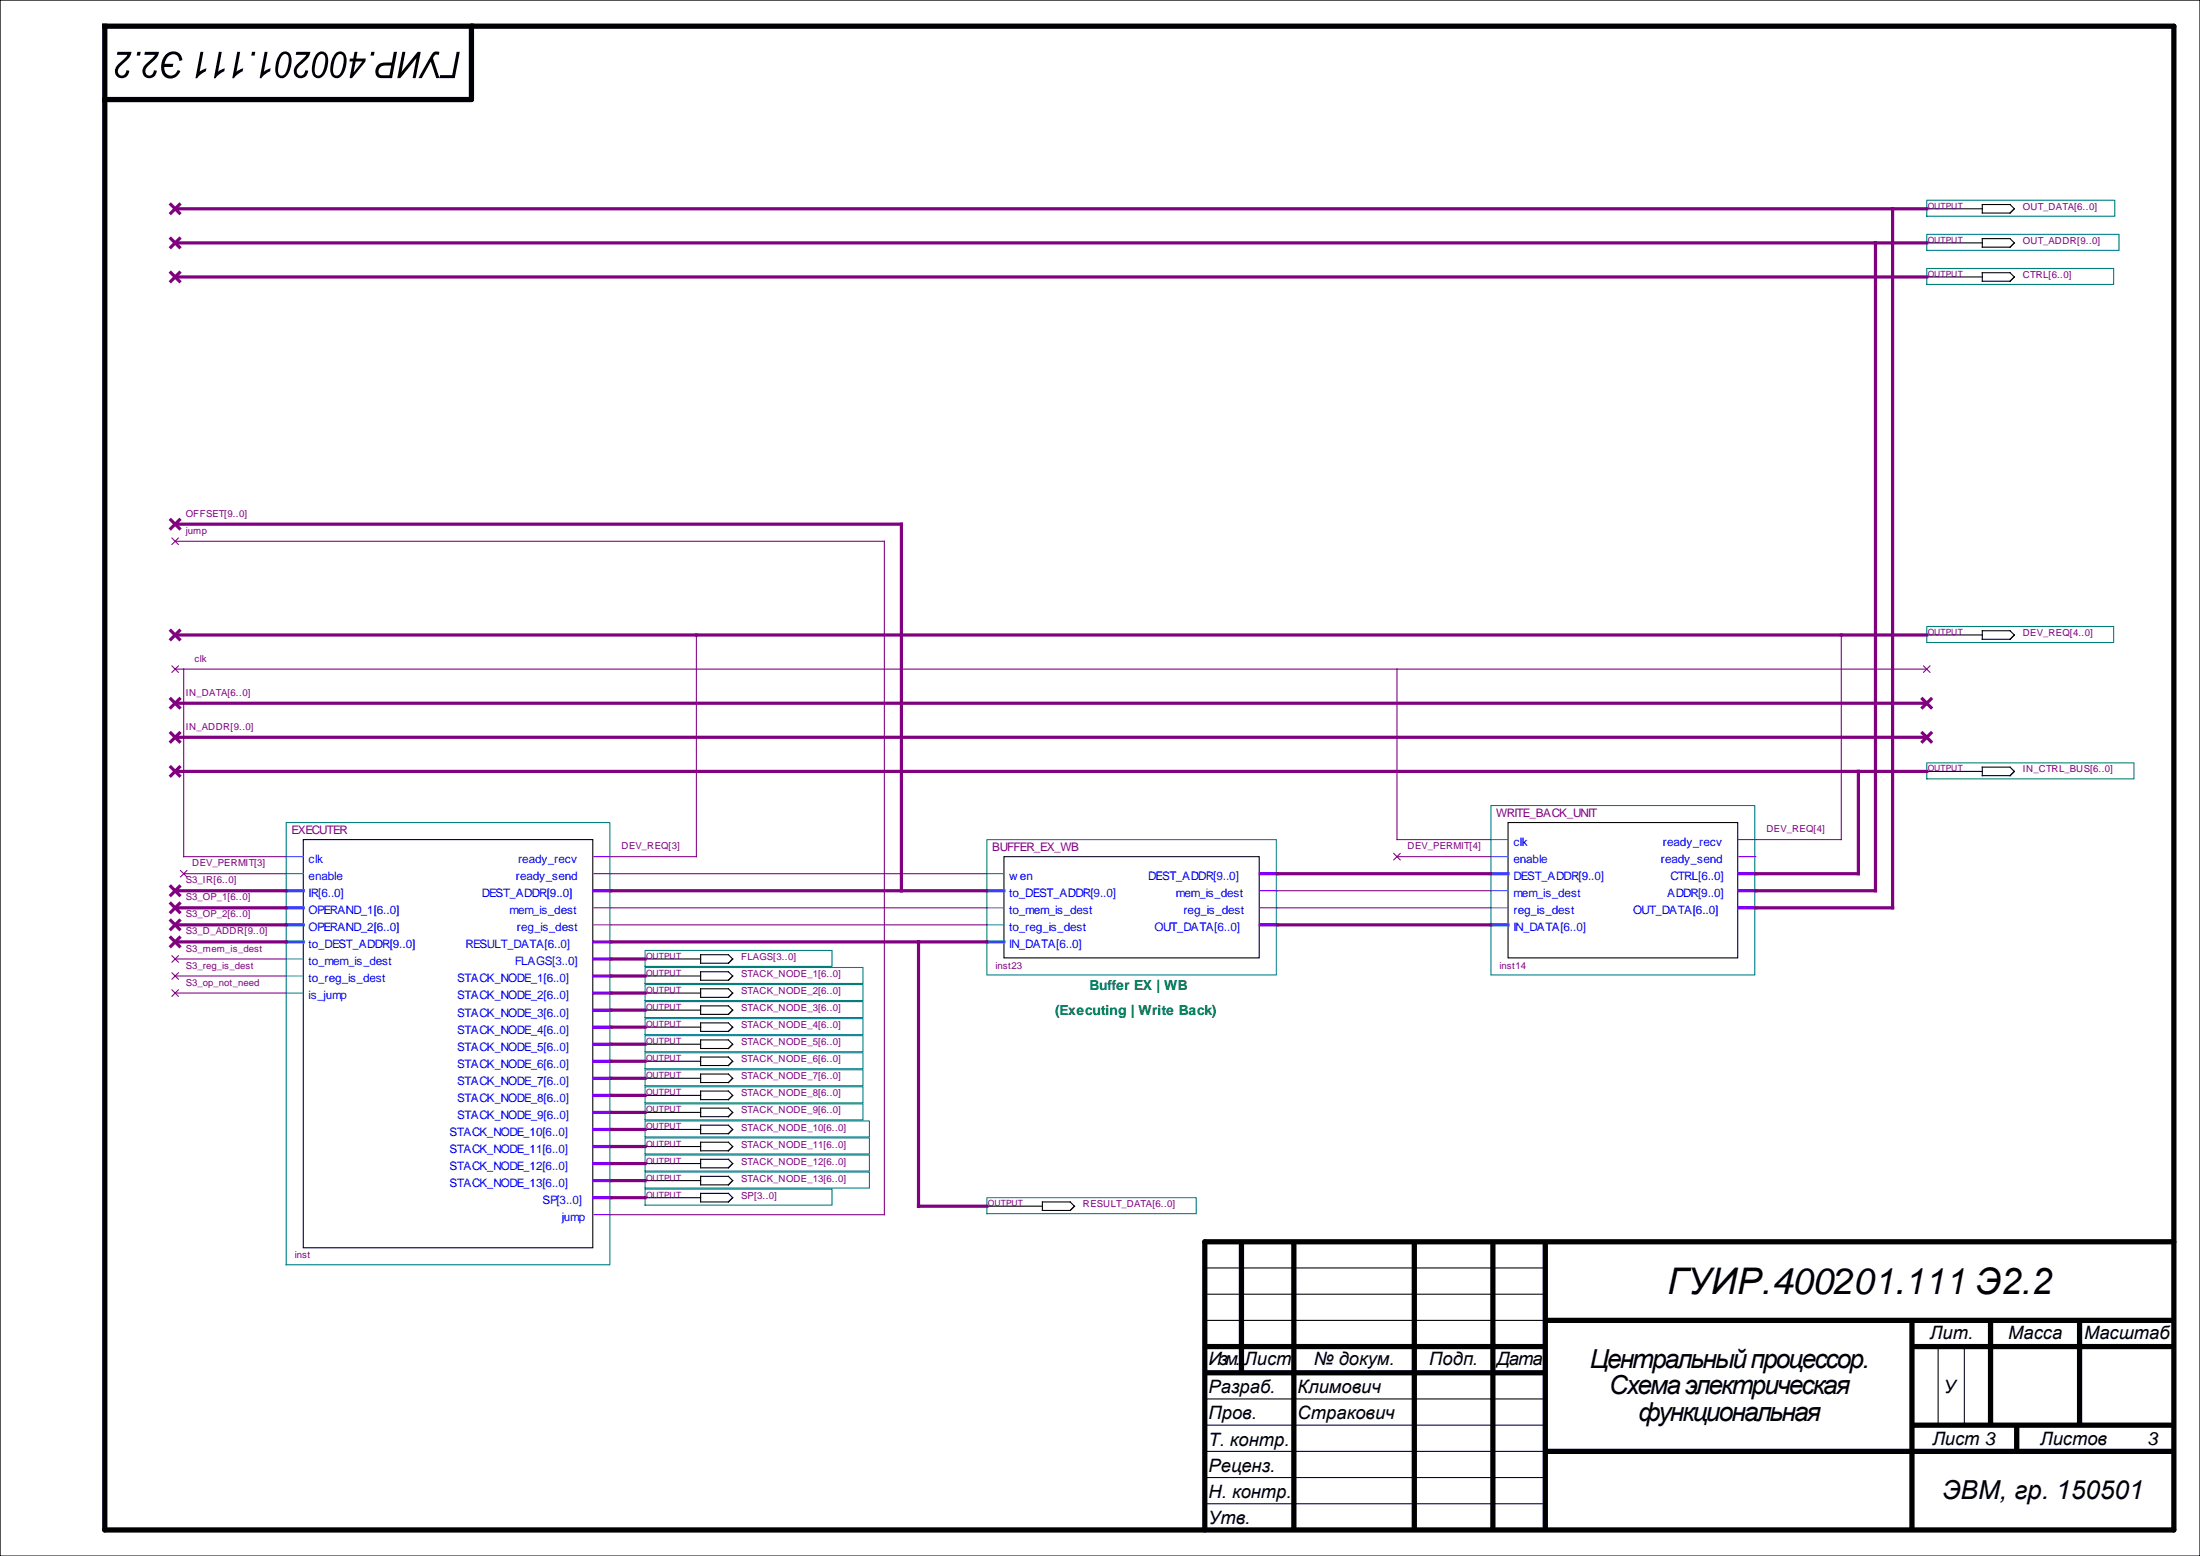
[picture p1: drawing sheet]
<svg xmlns="http://www.w3.org/2000/svg" width="420mm" height="297mm" viewBox="0 0 420 297" stroke-linecap="round" stroke-linejoin="round" font-family="sans-serif">
<path d="M0 0h420v297h-420z" fill="none" stroke="#000" stroke-width=".25"/>
<path d="M20 5h395v287h-395zM90 5v14h-70M415 237h-185v55" fill="none" stroke="#000" stroke-width="1"/>
<g fill="none" stroke="#000" stroke-width="1" stroke-linecap="butt">
<path d="M237 237v25M247 237v55M270 237v55M285 237v55M295 237v55M230 257h65M295 252h120M365 252v40M365 257h50M380 252v20M397 252v20M230 262h65"/>
<path d="M295 277h120M365 272h50M385 272v5"/>
</g>
<path d="M230 242h65M230 247h65M230 252h65M370 257v15M375 257v15M230 267h65M230 272h65M230 277h65M230 282h65M230 287h65" fill="none" stroke="#000" stroke-width=".2"/>
<g fill="#000">
<path d="M48.1 9.9h.6l-.1 .7h-.6zM45.3 9.9h.6l-.8 3.8 1.3-.7-.1 .6a3.9 3.9 0 0 0-1.6 1.3h-.4zM41.8 9.9h.5l-.7 3.8 1.3-.7-.1 .6a3.9 3.9 0 0 0-1.6 1.3h-.4zM38.3 9.9h.5l-.7 3.8 1.3-.7-.1 .6a3.9 3.9 0 0 0-1.7 1.3h-.3zM31.7 10.4a1.77 1.77 0 0 1 1.9-.5 1.77 1.77 0 0 1 1.2 1.6l-.6 .1a1.24 1.24 0 0 0-.9-1.3 1.24 1.24 0 0 0-1.4 .8l-.5 1.1h1.7l-.1 .6h-1.6a1.31 1.31 0 0 0 .9 1.6 1.31 1.31 0 0 0 1.6-1l.5 .1a1.88 1.88 0 0 1-2.1 1.5 1.88 1.88 0 0 1-1.5-2.1l.2-1.4zM27.7 9.9h2.7a4.7 4.7 0 0 1-2.1 2.7 .97 .97 0 0 0-.5 1.1 .97 .97 0 0 0 .9 .7l.5-.4 .2-.6 .5 .1a1.4 1.4 0 0 1-1.9 1.3 1.4 1.4 0 0 1-.3-2.3l1.9-2h-2zM26.2 9.9h.7l-.2 .7h-.6zM22.4 9.9h2.7a4.7 4.7 0 0 1-2.1 2.7 .97 .97 0 0 0-.5 1.1 .97 .97 0 0 0 1 .7l.5-.4 .1-.6 .6 .1a1.4 1.4 0 0 1-2 1.3 1.4 1.4 0 0 1-.3-2.3l1.9-2h-2z"/>
<path d="M67.7 9.9h.5l-.2 1.3h1.8l-.1 .6-2.5 3.1h-.5l.6-3.2h-.6l.1-.5h.6zM67.9 11.7l-.4 2.1 1.7-2.1zM64.1 10.2a1.21 1.21 0 0 1 1.4-.3 1.21 1.21 0 0 1 .6 1.2 3.7 3.7 0 0 1-1.5 3.8 1.31 1.31 0 0 1-1.6-1.6 4.7 4.7 0 0 1 1.1-3.1zM64.3 10.6a4.6 4.6 0 0 0-.5 3.6 .84 .84 0 0 0 .8 .1 .84 .84 0 0 0 .6-.7l.1-.3a3.4 3.4 0 0 0 0-2.8 .66 .66 0 0 0-1 .1zM60.6 10.2a1.21 1.21 0 0 1 1.3-.3 1.21 1.21 0 0 1 .7 1.2 3.7 3.7 0 0 1-1.5 3.8 1.31 1.31 0 0 1-1.6-1.6 4.7 4.7 0 0 1 1.1-3.1zM60.8 10.6a4.6 4.6 0 0 0-.5 3.6 .84 .84 0 0 0 .8 .1 .84 .84 0 0 0 .5-.7l.2-.3a3.4 3.4 0 0 0 0-2.8 .66 .66 0 0 0-1 .1zM56.6 9.9h2.7a4.7 4.7 0 0 1-2.1 2.7 .97 .97 0 0 0-.6 1.1 .97 .97 0 0 0 1 .7l.5-.4 .2-.6 .5 .1a1.41 1.41 0 0 1-2 1.3 1.41 1.41 0 0 1-.2-2.3l1.9-2h-2zM53.6 10.2a1.21 1.21 0 0 1 1.4-.3 1.21 1.21 0 0 1 .6 1.2 3.7 3.7 0 0 1-1.5 3.8 1.31 1.31 0 0 1-1.6-1.6 4.7 4.7 0 0 1 1.1-3.1zM53.8 10.6a4.6 4.6 0 0 0-.5 3.6 .84 .84 0 0 0 .8 .1 .84 .84 0 0 0 .6-.7l.1-.3a3.4 3.4 0 0 0 0-2.8 .66 .66 0 0 0-1 .1zM50.5 9.9h.6l-.7 3.8 1.3-.7-.1 .6a3.9 3.9 0 0 0-1.7 1.3h-.3z"/>
<path d="M87.2 9.9h.6l-1 5h-2.9l.1-.6h2.3zM82.7 10l.5-.2 .7 .1-.1 .6-.5-.1a.73 .73 0 0 0-.7 .7l1.3 3.8h-.6l-1.1-3.2-1.7 3.2h-.6zM76.8 9.9h.6l-.7 3.8 3-3.8h.6l-.9 5h-.6l.7-3.8-3.1 3.8h-.5zM72.2 12.4l.9-.4 1.7-.1 .4-2h.6l-1 5h-1.8a1.37 1.37 0 0 1-1.3-.9 1.37 1.37 0 0 1 .4-1.5zM72.5 12.9a.83 .83 0 0 0-.2 1 .83 .83 0 0 0 .9 .5h1.1l.4-1.9-1.6 .1zM70.9 9.9h.6l-.1 .7h-.7z"/>
</g>
<path d="M367.8 44.7h36.7v3.1h-36.7z" fill-rule="evenodd" fill="#fff" stroke="#008080" stroke-width=".2" stroke-dasharray=".2 .2"/>
<path d="M367.8 46.4h10.6M378.4 45.5h5.3l.8 .9-.8 .8h-5.3z" fill="none" stroke="#000" stroke-width=".2"/>
<path d="M367.8 51.2h35.7v3.1h-35.7z" fill-rule="evenodd" fill="#fff" stroke="#008080" stroke-width=".2" stroke-dasharray=".2 .2"/>
<path d="M367.8 52.9h10.6M378.4 52h5.3l.8 .9-.8 .8h-5.3z" fill="none" stroke="#000" stroke-width=".2"/>
<path d="M367.8 38.2h35.9v3.1h-35.9z" fill-rule="evenodd" fill="#fff" stroke="#008080" stroke-width=".2" stroke-dasharray=".2 .2"/>
<path d="M367.8 39.8h10.6M378.4 39h5.3l.8 .8-.8 .9h-5.3z" fill="none" stroke="#000" stroke-width=".2"/>
<path d="M367.8 119.6h35.7v3h-35.7z" fill-rule="evenodd" fill="#fff" stroke="#008080" stroke-width=".2" stroke-dasharray=".2 .2"/>
<path d="M367.8 121.2h10.6M378.4 120.4h5.3l.8 .8-.8 .8h-5.3z" fill="none" stroke="#000" stroke-width=".2"/>
<path d="M188.4 228.6h40v3h-40z" fill-rule="evenodd" fill="#fff" stroke="#008080" stroke-width=".2" stroke-dasharray=".2 .2"/>
<path d="M188.4 230.2h10.6M199 229.4h5.3l.8 .8-.8 .8h-5.3z" fill="none" stroke="#000" stroke-width=".2"/>
<path d="M123.1 184.6h41.6v3.1h-41.6z" fill-rule="evenodd" fill="#fff" stroke="#008080" stroke-width=".2" stroke-dasharray=".2 .2"/>
<path d="M123.1 186.3h10.7M133.8 185.5h5.3l.8 .8-.8 .8h-5.3z" fill="none" stroke="#000" stroke-width=".2"/>
<path d="M123.1 187.9h41.6v3.1h-41.6z" fill-rule="evenodd" fill="#fff" stroke="#008080" stroke-width=".2" stroke-dasharray=".2 .2"/>
<path d="M123.1 189.5h10.7M133.8 188.7h5.3l.8 .8-.8 .8h-5.3z" fill="none" stroke="#000" stroke-width=".2"/>
<path d="M123.1 191.2h41.6v3h-41.6z" fill-rule="evenodd" fill="#fff" stroke="#008080" stroke-width=".2" stroke-dasharray=".2 .2"/>
<path d="M123.1 192.8h10.7M133.8 192h5.3l.8 .8-.8 .8h-5.3z" fill="none" stroke="#000" stroke-width=".2"/>
<path d="M123.1 194.4h41.6v3.1h-41.6z" fill-rule="evenodd" fill="#fff" stroke="#008080" stroke-width=".2" stroke-dasharray=".2 .2"/>
<path d="M123.1 196h10.7M133.8 195.2h5.3l.8 .8-.8 .8h-5.3z" fill="none" stroke="#000" stroke-width=".2"/>
<path d="M123.1 197.7h41.6v3h-41.6z" fill-rule="evenodd" fill="#fff" stroke="#008080" stroke-width=".2" stroke-dasharray=".2 .2"/>
<path d="M123.1 199.3h10.7M133.8 198.5h5.3l.8 .8-.8 .8h-5.3z" fill="none" stroke="#000" stroke-width=".2"/>
<path d="M123.1 200.9h41.6v3.1h-41.6z" fill-rule="evenodd" fill="#fff" stroke="#008080" stroke-width=".2" stroke-dasharray=".2 .2"/>
<path d="M123.1 202.5h10.7M133.8 201.7h5.3l.8 .8-.8 .9h-5.3z" fill="none" stroke="#000" stroke-width=".2"/>
<path d="M123.1 204.2h41.6v3h-41.6z" fill-rule="evenodd" fill="#fff" stroke="#008080" stroke-width=".2" stroke-dasharray=".2 .2"/>
<path d="M123.1 205.8h10.7M133.8 205h5.3l.8 .8-.8 .8h-5.3z" fill="none" stroke="#000" stroke-width=".2"/>
<path d="M123.1 207.4h41.6v3.1h-41.6z" fill-rule="evenodd" fill="#fff" stroke="#008080" stroke-width=".2" stroke-dasharray=".2 .2"/>
<path d="M123.1 209.1h10.7M133.8 208.2h5.3l.8 .9-.8 .8h-5.3z" fill="none" stroke="#000" stroke-width=".2"/>
<path d="M123.1 210.7h41.6v3h-41.6z" fill-rule="evenodd" fill="#fff" stroke="#008080" stroke-width=".2" stroke-dasharray=".2 .2"/>
<path d="M123.1 212.3h10.7M133.8 211.5h5.3l.8 .8-.8 .8h-5.3z" fill="none" stroke="#000" stroke-width=".2"/>
<path d="M123.1 213.9h42.9v3.1h-42.9z" fill-rule="evenodd" fill="#fff" stroke="#008080" stroke-width=".2" stroke-dasharray=".2 .2"/>
<path d="M123.1 215.6h10.7M133.8 214.7h5.3l.8 .9-.8 .8h-5.3z" fill="none" stroke="#000" stroke-width=".2"/>
<path d="M123.1 217.2h42.9v3h-42.9z" fill-rule="evenodd" fill="#fff" stroke="#008080" stroke-width=".2" stroke-dasharray=".2 .2"/>
<path d="M123.1 218.8h10.7M133.8 218h5.3l.8 .8-.8 .8h-5.3z" fill="none" stroke="#000" stroke-width=".2"/>
<path d="M123.1 220.4h42.9v3.1h-42.9z" fill-rule="evenodd" fill="#fff" stroke="#008080" stroke-width=".2" stroke-dasharray=".2 .2"/>
<path d="M123.1 222.1h10.7M133.8 221.3h5.3l.8 .8-.8 .8h-5.3z" fill="none" stroke="#000" stroke-width=".2"/>
<path d="M123.1 223.7h42.9v3h-42.9z" fill-rule="evenodd" fill="#fff" stroke="#008080" stroke-width=".2" stroke-dasharray=".2 .2"/>
<path d="M123.1 225.3h10.7M133.8 224.5h5.3l.8 .8-.8 .8h-5.3z" fill="none" stroke="#000" stroke-width=".2"/>
<path d="M123.1 226.9h35.7v3.1h-35.7z" fill-rule="evenodd" fill="#fff" stroke="#008080" stroke-width=".2" stroke-dasharray=".2 .2"/>
<path d="M123.1 228.6h10.7M133.8 227.8h5.3l.8 .8-.8 .8h-5.3z" fill="none" stroke="#000" stroke-width=".2"/>
<path d="M123.1 181.4h35.7v3h-35.7z" fill-rule="evenodd" fill="#fff" stroke="#008080" stroke-width=".2" stroke-dasharray=".2 .2"/>
<path d="M123.1 183h10.7M133.8 182.2h5.3l.8 .8-.8 .8h-5.3z" fill="none" stroke="#000" stroke-width=".2"/>
<path d="M367.8 145.6h39.6v3h-39.6z" fill-rule="evenodd" fill="#fff" stroke="#008080" stroke-width=".2" stroke-dasharray=".2 .2"/>
<path d="M367.8 147.2h10.6M378.4 146.4h5.3l.8 .8-.8 .8h-5.3z" fill="none" stroke="#000" stroke-width=".2"/>
<path d="M54.6 157h61.8v84.4h-61.8z" fill-rule="evenodd" fill="#fff" stroke="#008080" stroke-width=".2" stroke-dasharray=".2 .2"/>
<path d="M57.9 160.2h55.3v77.9h-55.3z" fill="none" stroke="#000" stroke-width=".2"/>
<path d="M54.6 163.5h3.3M54.6 166.7h3.3M54.6 183h3.3M54.6 186.3h3.3M54.6 189.5h3.3" fill="none" stroke="#0080ff" stroke-width=".2"/>
<path d="M54.6 170h3.3M54.6 173.3h3.3M54.6 176.5h3.3M54.6 179.8h3.3" fill="none" stroke="#0080ff" stroke-width=".61"/>
<path d="M113.4 163.5h3.2M113.4 166.7h3.2M113.4 173.3h3.2M113.4 176.5h3.2M113.4 231.8h3.2" fill="none" stroke="#8000ff" stroke-width=".2"/>
<g fill="none" stroke="#8000ff" stroke-width=".61">
<path d="M113.4 170h3.2M113.4 179.8h3.2M113.4 183h3.2M113.4 186.3h3.2M113.4 189.5h3.2M113.4 192.8h3.2M113.4 196h3.2M113.4 199.3h3.2M113.4 202.5h3.2M113.4 205.8h3.2M113.4 209.1h3.2M113.4 212.3h3.2"/>
<path d="M113.4 215.6h3.2M113.4 218.8h3.2M113.4 222.1h3.2M113.4 225.3h3.2M113.4 228.6h3.2"/>
</g>
<path d="M188.4 160.2h55.3v25.9h-55.3z" fill-rule="evenodd" fill="#fff" stroke="#008080" stroke-width=".2" stroke-dasharray=".2 .2"/>
<path d="M191.7 163.5h48.7v19.3h-48.7z" fill="none" stroke="#000" stroke-width=".2"/>
<path d="M188.4 166.7h3.3M188.4 173.3h3.3M188.4 176.5h3.3" fill="none" stroke="#0080ff" stroke-width=".2"/>
<path d="M188.4 170h3.3M188.4 179.8h3.3" fill="none" stroke="#0080ff" stroke-width=".61"/>
<path d="M240.6 166.7h3.3M240.6 176.5h3.3" fill="none" stroke="#8000ff" stroke-width=".61"/>
<path d="M240.6 170h3.3M240.6 173.3h3.3" fill="none" stroke="#8000ff" stroke-width=".2"/>
<path d="M284.6 153.7h50.4v32.4h-50.4z" fill-rule="evenodd" fill="#fff" stroke="#008080" stroke-width=".2" stroke-dasharray=".2 .2"/>
<path d="M287.9 157h43.8v25.8h-43.8z" fill="none" stroke="#000" stroke-width=".2"/>
<path d="M284.6 160.2h3.3M284.6 163.5h3.3M284.6 170h3.3M284.6 173.3h3.3" fill="none" stroke="#0080ff" stroke-width=".2"/>
<path d="M284.6 166.7h3.3M284.6 176.5h3.3" fill="none" stroke="#0080ff" stroke-width=".61"/>
<path d="M331.9 160.2h3.3M331.9 163.5h3.3" fill="none" stroke="#8000ff" stroke-width=".2"/>
<path d="M331.9 166.7h3.3M331.9 170h3.3M331.9 173.3h3.3" fill="none" stroke="#8000ff" stroke-width=".61"/>
<g fill="none" stroke="#800080" stroke-width=".61">
<path d="M32.6 39l1.7 1.7M33.4 39.8h334.4M34.3 39l-1.7 1.7M361.3 39.8v133.5h-26.1M32.6 52l1.7 1.7M32.6 45.5l1.7 1.7M33.4 52.9h334.4M33.4 46.4h334.4M34.3 52l-1.7 1.7M34.3 45.5l-1.7 1.7M358 46.4v123.6h-22.8M32.6 99.2l1.7 1.7"/>
<path d="M34.3 99.2l-1.7 1.7M33.4 100h138.7v70M32.6 120.4l1.7 1.6M32.6 133.4l1.7 1.6M32.6 139.9l1.7 1.6M33.4 121.2h334.4M33.4 134.2h334.4M34.3 120.4l-1.7 1.6M34.3 133.4l-1.7 1.6M34.3 139.9l-1.7 1.6M367 133.4l1.6 1.6M367 139.9l1.6 1.6"/>
<path d="M368.6 133.4l-1.6 1.6M368.6 139.9l-1.6 1.6M32.6 146.4l1.7 1.6M33.4 147.2h334.4M33.4 140.7h334.4M34.3 146.4l-1.7 1.6M354.8 147.2v19.5h-19.6M32.6 169.2l1.7 1.6M32.6 172.4l1.7 1.7M32.6 175.7l1.7 1.6M32.6 178.9l1.7 1.7M33.4 170h21.2"/>
<path d="M33.4 179.8h21.2M33.4 173.3h21.2M33.4 176.5h21.2M34.3 169.2l-1.7 1.6M34.3 172.4l-1.7 1.7M34.3 175.7l-1.7 1.6M34.3 178.9l-1.7 1.7M116.6 170h71.8M116.6 179.8h71.8M175.3 179.8v50.4h13.1M243.9 166.7h40.7M243.9 176.5h40.7"/>
<path d="M116.6 199.3h6.5M116.6 196h6.5M116.6 192.8h6.5M116.6 189.5h6.5M116.6 186.3h6.5M116.6 183h6.5M116.6 218.8h6.5M116.6 215.6h6.5M116.6 212.3h6.5M116.6 209.1h6.5M116.6 205.8h6.5M116.6 202.5h6.5"/>
<path d="M116.6 228.6h6.5M116.6 225.3h6.5M116.6 222.1h6.5"/>
</g>
<g fill="none" stroke="#800080" stroke-width=".2">
<path d="M32.8 102.7l1.2 1.2M33.4 103.3h135.4v128.5h-52.2M34 102.7l-1.2 1.2M32.8 127.1l1.2 1.2M33.4 127.7h334.4M34 127.1l-1.2 1.2M35.1 127.7v35.8h19.5M132.9 121.2v42.3h-16.3M266.7 127.7v32.5h17.9M351.5 121.2v39h-16.3M367.2 127.1l1.2 1.2M368.4 127.1l-1.2 1.2"/>
<path d="M34.5 166.1l1.2 1.3M35.1 166.7h19.5M35.7 166.1l-1.2 1.3M116.6 166.7h71.8M116.6 173.3h71.8M116.6 176.5h71.8M243.9 173.3h40.7M243.9 170h40.7M266.1 162.9l1.2 1.2M266.7 163.5h17.9M267.3 162.9l-1.2 1.2M32.8 182.4l1.2 1.2"/>
<path d="M32.8 185.7l1.2 1.2M32.8 188.9l1.2 1.2M33.4 183h21.2M33.4 186.3h21.2M33.4 189.5h21.2M34 182.4l-1.2 1.2M34 185.7l-1.2 1.2M34 188.9l-1.2 1.2"/>
</g>
<text font-size="7" x="318.3" y="247">ГУИР.400201.111 Э2.2</text>
<g font-size="5">
<text x="303.5" y="261.1">Центральный процессор.</text>
<text x="307.2" y="266.1">Схема электрическая</text>
<text x="312.8" y="271.1">функциональная</text>
<text x="370.8" y="286">ЭВМ, гр. 150501</text>
</g>
<g font-size="3.5">
<text x="368.4" y="255.6">Лит.</text>
<text x="383.4" y="255.6">Масса</text>
<text x="397.9" y="255.6">Масштаб</text>
<text x="230.7" y="260.6">Изм.</text>
<text x="237.5" y="260.6">Лист</text>
<text x="250.8" y="260.6">№ докум.</text>
<text x="272.9" y="260.6">Подп.</text>
<text x="285.7" y="260.6">Дата</text>
<text x="230.7" y="265.9">Разраб.</text>
<text x="247.7" y="265.9">Климович</text>
<text x="371.1" y="265.9">У</text>
<text x="230.7" y="270.9">Пров.</text>
<text x="230.7" y="275.9">Т. контр.</text>
<text x="247.7" y="270.9">Стракович</text>
<text x="368.9" y="275.8">Лист 3</text>
<text x="389.5" y="275.8">Листов</text>
<text x="409.9" y="275.8">3</text>
<text x="230.7" y="280.9">Реценз.</text>
<text x="230.7" y="285.9">Н. контр.</text>
<text x="230.7" y="290.9">Утв.</text>
</g>
<g font-size="2.6" fill="#008000">
<text x="208" y="188.9">Buffer EX | WB</text>
<text x="201.5" y="193.8">(Executing | Write Back)</text>
</g>
<text font-size="2.3" fill="#800080" x="189.4" y="162.5">BUFFER_EX_WB</text>
<g font-size="2.3" fill="#00f">
<text x="192.7" y="168">w en</text>
<text x="219.2" y="168">DEST_ADDR[9..0]</text>
<text x="192.7" y="171.2">to_DEST_ADDR[9..0]</text>
<text x="224.5" y="171.2">mem_is_dest</text>
<text x="192.7" y="174.5">to_mem_is_dest</text>
<text x="192.7" y="177.7">to_reg_is_dest</text>
<text x="220.4" y="177.7">OUT_DATA[6..0]</text>
<text x="225.9" y="174.5">reg_is_dest</text>
<text x="192.7" y="181">IN_DATA[6..0]</text>
</g>
<g font-size="2.2" fill="#800080">
<text x="285.6" y="156">WRITE_BACK_UNIT</text>
<text x="55.7" y="159.2">EXECUTER</text>
</g>
<g font-size="2.2" fill="#00f">
<text x="288.9" y="161.5">clk</text>
<text x="317.5" y="161.5">ready_recv</text>
<text x="58.9" y="164.7">clk</text>
<text x="58.9" y="168">enable</text>
<text x="98.5" y="168">ready_send</text>
<text x="98.9" y="164.7">ready_recv</text>
<text x="288.9" y="164.7">enable</text>
<text x="288.9" y="168">DEST_ADDR[9..0]</text>
<text x="317.1" y="164.7">ready_send</text>
<text x="318.9" y="168">CTRL[6..0]</text>
<text x="58.9" y="171.2">IR[6..0]</text>
<text x="92" y="171.2">DEST_ADDR[9..0]</text>
<text x="288.9" y="171.2">mem_is_dest</text>
<text x="318.3" y="171.2">ADDR[9..0]</text>
<text x="58.9" y="174.5">OPERAND_1[6..0]</text>
<text x="58.9" y="177.7">OPERAND_2[6..0]</text>
<text x="97.3" y="174.5">mem_is_dest</text>
<text x="98.7" y="177.7">reg_is_dest</text>
<text x="288.9" y="174.5">reg_is_dest</text>
<text x="288.9" y="177.7">IN_DATA[6..0]</text>
<text x="311.8" y="174.5">OUT_DATA[6..0]</text>
<text x="58.9" y="181">to_DEST_ADDR[9..0]</text>
<text x="58.9" y="184.2">to_mem_is_dest</text>
<text x="88.9" y="181">RESULT_DATA[6..0]</text>
<text x="98.3" y="184.2">FLAGS[3..0]</text>
<text x="58.9" y="187.5">to_reg_is_dest</text>
<text x="58.9" y="190.8">is_jump</text>
<text x="87.3" y="187.5">STACK_NODE_1[6..0]</text>
<text x="87.3" y="190.8">STACK_NODE_2[6..0]</text>
<text x="87.3" y="194">STACK_NODE_3[6..0]</text>
<text x="87.3" y="197.3">STACK_NODE_4[6..0]</text>
<text x="87.3" y="200.5">STACK_NODE_5[6..0]</text>
<text x="87.3" y="203.8">STACK_NODE_6[6..0]</text>
<text x="87.3" y="207">STACK_NODE_7[6..0]</text>
<text x="87.3" y="210.3">STACK_NODE_8[6..0]</text>
<text x="87.3" y="213.5">STACK_NODE_9[6..0]</text>
<text x="85.8" y="216.8">STACK_NODE_10[6..0]</text>
<text x="85.8" y="220">STACK_NODE_11[6..0]</text>
<text x="85.8" y="223.3">STACK_NODE_12[6..0]</text>
<text x="85.8" y="226.5">STACK_NODE_13[6..0]</text>
<text x="103.6" y="229.8">SP[3..0]</text>
<text x="107.2" y="233.1">jump</text>
</g>
<g font-size="1.8" fill="#800080">
<text x="386.2" y="40">OUT_DATA[6..0]</text>
<text x="386.2" y="46.6">OUT_ADDR[9..0]</text>
<text x="386.2" y="53.1">CTRL[6..0]</text>
<text x="35.5" y="98.6">OFFSET[9..0]</text>
<text x="35.5" y="101.9">jump</text>
<text x="386.2" y="121.4">DEV_REQ[4..0]</text>
<text x="37.1" y="126.3">clk</text>
<text x="35.5" y="132.8">IN_DATA[6..0]</text>
<text x="35.5" y="139.3">IN_ADDR[9..0]</text>
<text x="386.2" y="147.4">IN_CTRL_BUS[6..0]</text>
<text x="337.2" y="158.8">DEV_REQ[4]</text>
<text x="36.7" y="165.3">DEV_PERMIT[3]</text>
<text x="118.7" y="162.1">DEV_REQ[3]</text>
<text x="268.7" y="162.1">DEV_PERMIT[4]</text>
<text x="35.5" y="168.6">S3_IR[6..0]</text>
<text x="35.5" y="171.8">S3_OP_1[6..0]</text>
<text x="35.5" y="175.1">S3_OP_2[6..0]</text>
<text x="35.5" y="178.3">S3_D_ADDR[9..0]</text>
<text x="35.5" y="181.6">S3_mem_is_dest</text>
<text x="35.5" y="184.9">S3_reg_is_dest</text>
<text x="141.5" y="183.2">FLAGS[3..0]</text>
<text x="190" y="184.9">inst23</text>
<text x="286.3" y="184.9">inst14</text>
<text x="35.5" y="188.1">S3_op_not_need</text>
<text x="141.5" y="186.5">STACK_NODE_1[6..0]</text>
<text x="141.5" y="189.7">STACK_NODE_2[6..0]</text>
<text x="141.5" y="193">STACK_NODE_3[6..0]</text>
<text x="141.5" y="196.2">STACK_NODE_4[6..0]</text>
<text x="141.5" y="199.5">STACK_NODE_5[6..0]</text>
<text x="141.5" y="202.8">STACK_NODE_6[6..0]</text>
<text x="141.5" y="206">STACK_NODE_7[6..0]</text>
<text x="141.5" y="209.3">STACK_NODE_8[6..0]</text>
<text x="141.5" y="212.5">STACK_NODE_9[6..0]</text>
<text x="141.5" y="215.8">STACK_NODE_10[6..0]</text>
<text x="141.5" y="219">STACK_NODE_11[6..0]</text>
<text x="141.5" y="222.3">STACK_NODE_12[6..0]</text>
<text x="141.5" y="225.5">STACK_NODE_13[6..0]</text>
<text x="141.5" y="228.8">SP[3..0]</text>
<text x="206.7" y="230.4">RESULT_DATA[6..0]</text>
<text x="56.3" y="240.2">inst</text>
</g>
<g font-size="1.6" fill="#800080">
<text x="368" y="39.8">OUTPUT</text>
<text x="368" y="46.4">OUTPUT</text>
<text x="368" y="52.9">OUTPUT</text>
<text x="368" y="121.2">OUTPUT</text>
<text x="368" y="147.2">OUTPUT</text>
<text x="123.4" y="183">OUTPUT</text>
<text x="123.4" y="186.3">OUTPUT</text>
<text x="123.4" y="189.5">OUTPUT</text>
<text x="123.4" y="192.8">OUTPUT</text>
<text x="123.4" y="196">OUTPUT</text>
<text x="123.4" y="199.3">OUTPUT</text>
<text x="123.4" y="202.5">OUTPUT</text>
<text x="123.4" y="205.8">OUTPUT</text>
<text x="123.4" y="209.1">OUTPUT</text>
<text x="123.4" y="212.3">OUTPUT</text>
<text x="123.4" y="215.6">OUTPUT</text>
<text x="123.4" y="218.8">OUTPUT</text>
<text x="123.4" y="222.1">OUTPUT</text>
<text x="123.4" y="225.3">OUTPUT</text>
<text x="123.4" y="228.6">OUTPUT</text>
<text x="188.6" y="230.2">OUTPUT</text>
</g>
</svg>
